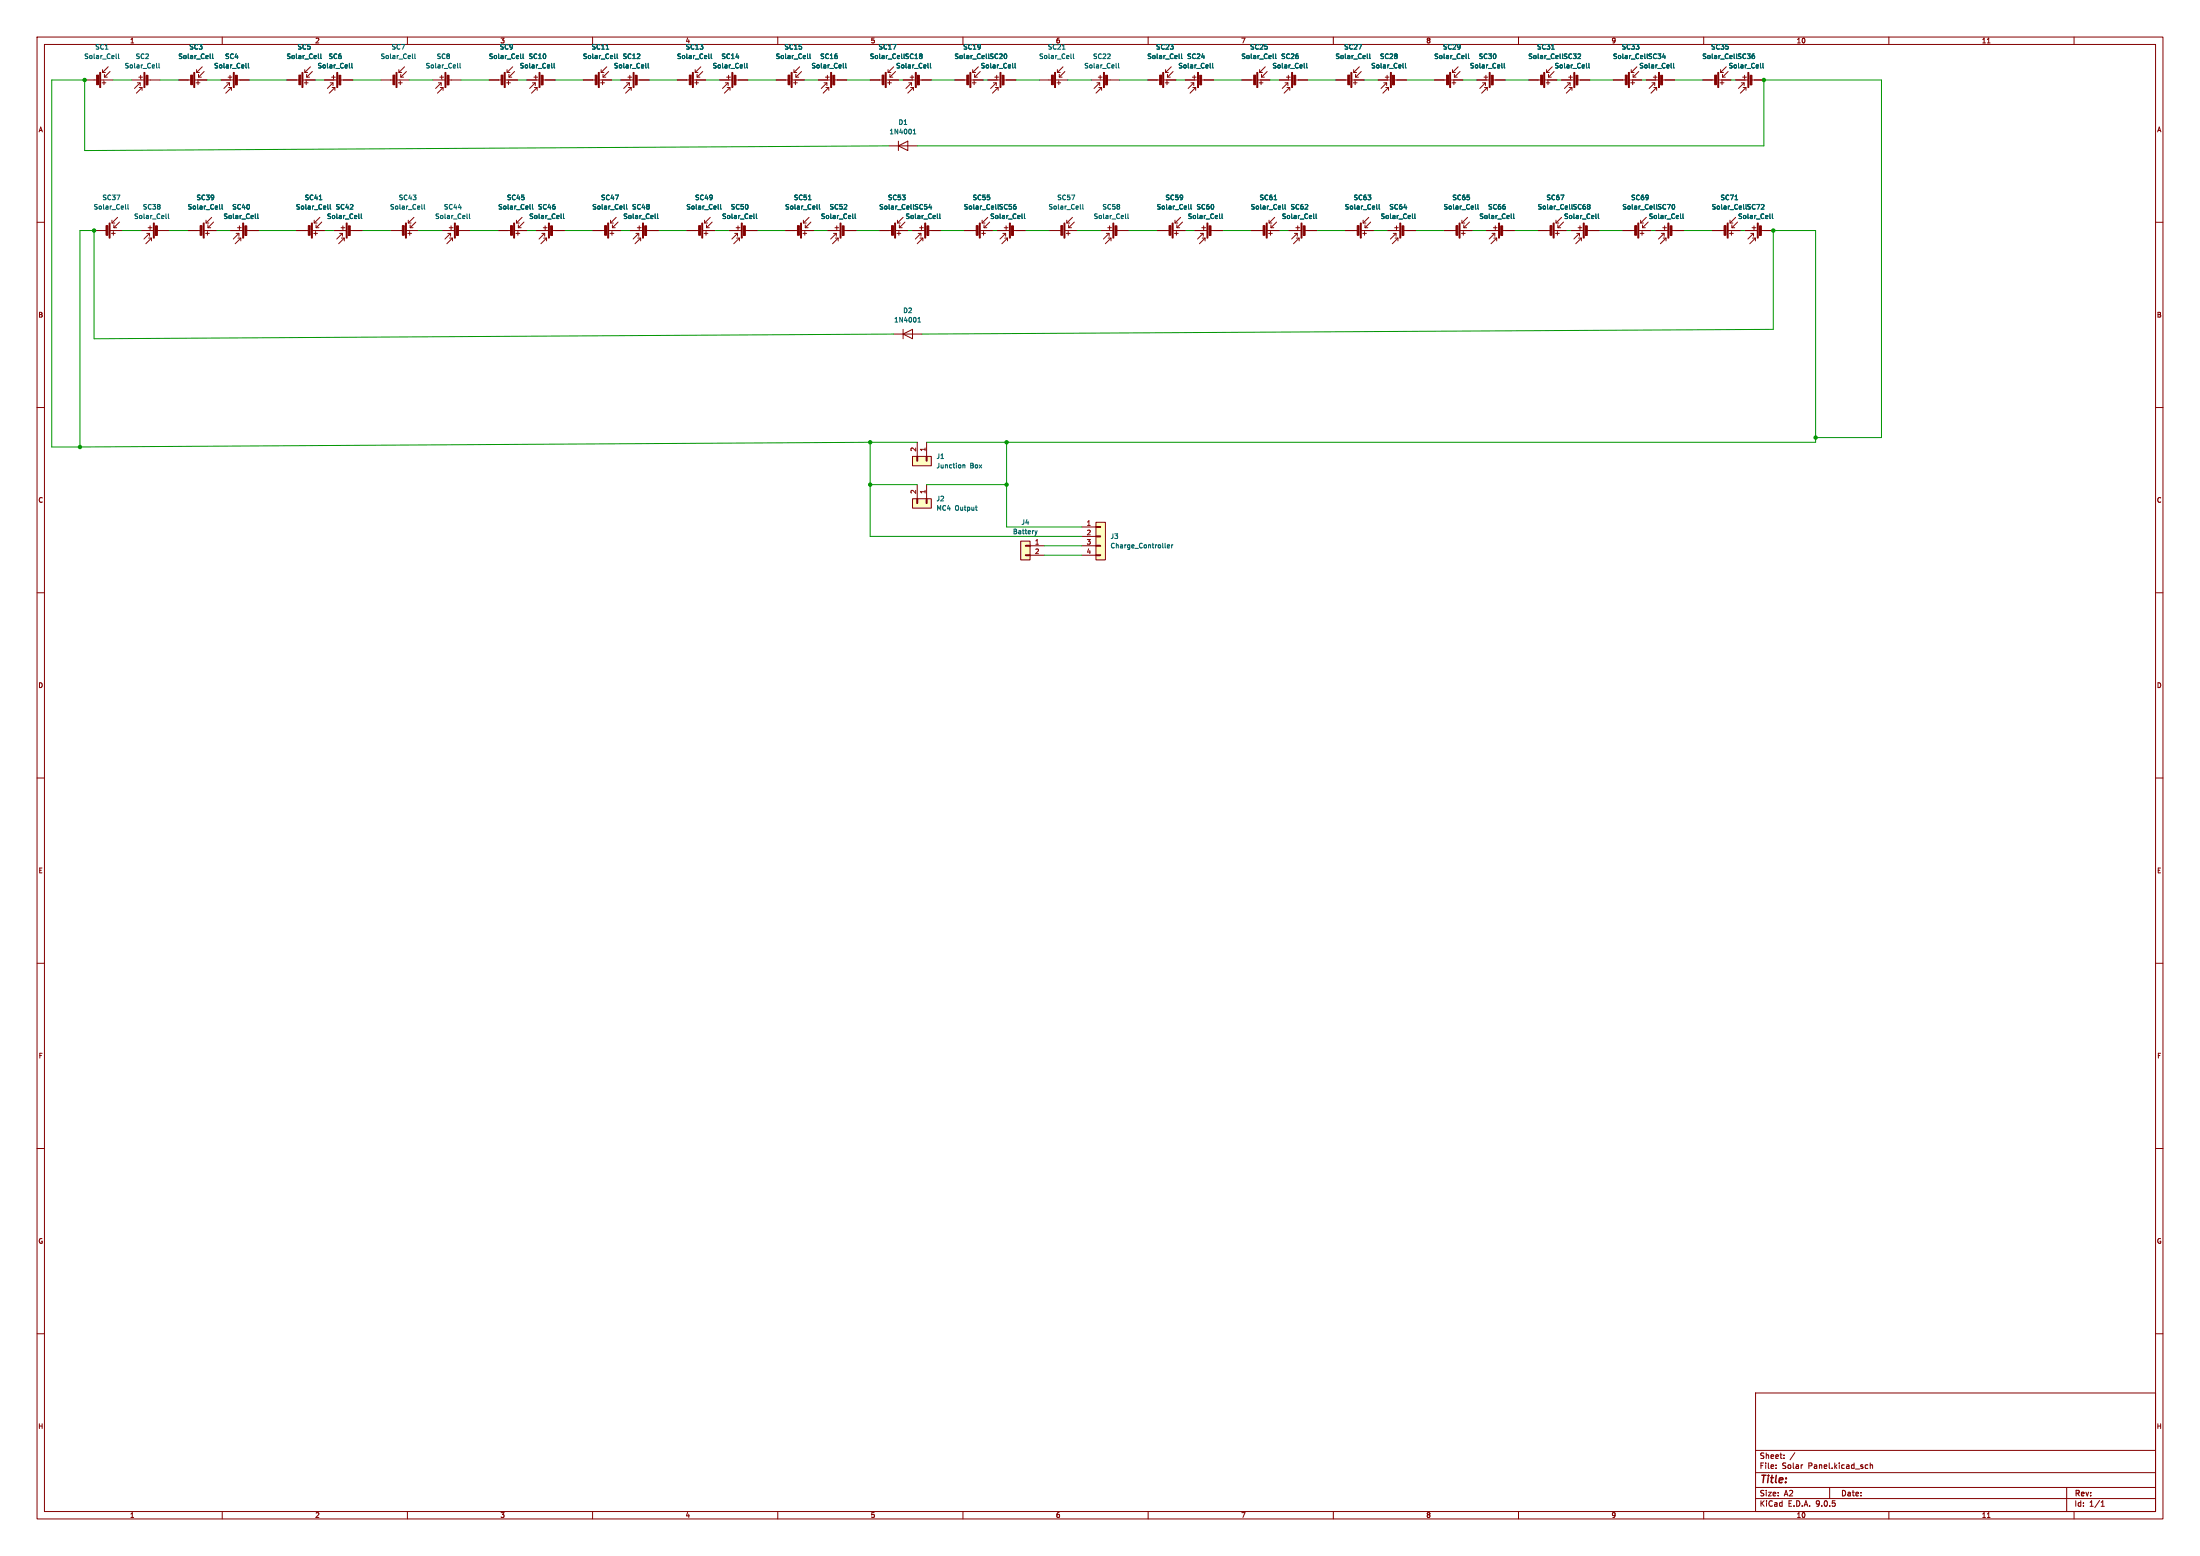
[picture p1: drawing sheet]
<svg xmlns="http://www.w3.org/2000/svg" width="594mm" height="420mm" viewBox="0 0 594 420" stroke-linecap="round" stroke-linejoin="round" font-family="sans-serif">
<g fill="none" stroke="#840000" stroke-width=".27">
<path d="M10 10h574v400h-574zM12 12h570v396h-570zM60 10v2M110 10v2M160 10v2M210 10v2M260 10v2M310 10v2M360 10v2M410 10v2M460 10v2M510 10v2"/>
<path d="M536.6 11.6h.7M560 10v2M342.6 59.4v.8h.8M344.2 58.7l-1.6 1.5M344.7 59.9l-1.5 1.6M10 60h2M119.4 62.2h3.3M120.9 63h.8v.8M121.3 61.5h1M121.4 64.3h.8v.7M121.7 63l-1.6 1.5M121.8 61v1"/>
<path d="M122.2 64.3l-1.6 1.5M123.7 62.2h3.3M337.8 62.2h3.3M342.1 62.2h3.3M342.5 63h1M343 62.5v1M343.2 60.7v.8h.7M582 60h2M10 110h2M582 110h2M10 160h2M582 160h2"/>
<path d="M10 210h2M582 210h2M10 260h2M582 260h2M10 310h2M582 310h2M10 360h2M474 376h108v32h-108zM582 360h2M474 397.5h108M474 391.5h108M479.5 396.2v.2"/>
<path d="M479.5 395.4v.2M481.7 393.5v.2M481.7 392.7v.2M484.6 392.1l-1.3 1.9M486.6 395.4h.1M503.9 395.4h.4M504.3 396.3l-.4 .1M505 395.5l.5-.1 .1 1M505 394.9v1.5M60 408v2M110 408v2M160 408v2"/>
<path d="M210 408v2M260 408v2M310 408v2M360 408v2M410 408v2M460 408v2M474 404.5h108M474 401.5h108M494 401.5v3M510 408v2M536.6 409.6h.7M558 401.5v6.5"/>
<path d="M560 408v2M567.3 406.6h.9M567.3 405.5l.4-.4v1.5"/>
</g>
<g fill="#840000" stroke="#840000" stroke-width=".27">
<path d="M122.7 60.2h.2v4.1h-.2z"/>
<path d="M123.3 61h.5v2.6h-.5z"/>
<path d="M341.9 60.2h.2v4.1h-.2z"/>
<path d="M341 60.9h.6v2.6h-.6z"/>
</g>
<path d="M126.1 57.7v1.1l.2 .2M126.7 57.7v1.1l.2 .2M344 53.9h.7M346.3 55.2v1.1l.2 .2M347 55.2v1.1l.1 .2" fill="none" stroke="#006464" stroke-width=".27"/>
<path d="M246.4 123.2h5.1v2.5h-5.1z" fill="#ffffc2"/>
<path d="M247.6 119.4v3.8M250.2 119.4v3.8M246.4 123.2h5.1v2.5h-5.1zM247.5 123.2h.3v1.3h-.3zM250.1 123.2h.2v1.3h-.2z" fill="none" stroke="#840000" stroke-width=".27"/>
<path d="M260 125.5v.8M260 125.6l.5-.1v.8" fill="none" stroke="#006464" stroke-width=".27"/>
<path d="M246.4 134.6h5.1v2.6h-5.1z" fill="#ffffc2"/>
<g fill="none" stroke="#840000" stroke-width=".27">
<path d="M317.2 59.4v.8h.8M318.8 58.7l-1.6 1.5M319.3 59.9l-1.5 1.6M312.4 62.2h3.3M316.7 62.2h3.3M317.1 63h1M317.6 62.5v1M317.8 60.7v.8h.7M322.6 62.2h3.3M324.1 63h.8v.8M324.5 61.5h1M324.6 64.3h.8v.7"/>
<path d="M324.9 63l-1.6 1.5M325 61v1M325.4 64.3l-1.6 1.5M326.9 62.2h3.3M348 62.2h3.3M349.5 63h.8v.8M349.9 61.5h1M350 64.3h.8v.7M350.3 63l-1.6 1.5M350.4 61v1M350.8 64.3l-1.6 1.5M352.3 62.2h3.3"/>
<path d="M246.4 134.6h5.1v2.6h-5.1zM247.5 134.6h.3v1.3h-.3zM247.6 130.8v3.8M250.1 134.6h.2v1.3h-.2zM250.2 130.8v3.8"/>
</g>
<path d="M320.9 55.2v1.1l.2 .2M321.6 55.2v1.1l.1 .2M329.3 57.7v1.1l.2 .2M329.9 57.7v1.1l.2 .2M354.7 57.7v1.1l.2 .2M355.3 57.7v1.1l.2 .2M263.4 136.9h.4M263.7 137.7h.1" fill="none" stroke="#006464" stroke-width=".27"/>
<g fill="#840000" stroke="#840000" stroke-width=".27">
<path d="M351.3 60.2h.2v4.1h-.2z"/>
<path d="M351.9 61h.5v2.6h-.5z"/>
<path d="M325.9 60.2h.2v4.1h-.2z"/>
<path d="M326.5 61h.5v2.6h-.5z"/>
<path d="M316.5 60.2h.2v4.1h-.2z"/>
<path d="M315.6 60.9h.6v2.6h-.6z"/>
</g>
<path d="M275.6 146.1h2.5v5h-2.5z" fill="#ffffc2"/>
<g fill="none" stroke="#840000" stroke-width=".27">
<path d="M27.7 18.8v.8h.7M29.2 18l-1.5 1.6M29.7 19.3l-1.5 1.5M53.1 18.8v.8h.7M54.6 18l-1.5 1.6M55.1 19.3l-1.5 1.5M136.9 18.8v.8h.8M138.4 18l-1.5 1.6M138.9 19.3l-1.5 1.5M162.3 18.8v.8h.8M163.8 18l-1.5 1.6M164.3 19.3l-1.5 1.5"/>
<path d="M187.7 18.8v.8h.8M189.2 18l-1.5 1.6M189.7 19.3l-1.5 1.5M214.4 18.8v.8h.7M215.9 18l-1.5 1.6M216.4 19.3l-1.5 1.5M239.8 18.8v.8h.7M241.3 18l-1.5 1.6M241.8 19.3l-1.5 1.5M262.6 18.8v.8h.8M264.2 18l-1.6 1.6M264.7 19.3l-1.6 1.5"/>
<path d="M285.5 18.8v.8h.8M287 18l-1.5 1.6M287.5 19.3l-1.5 1.5M314.7 18.8v.8h.8M316.2 18l-1.5 1.6M316.7 19.3l-1.5 1.5M340.1 18.8v.8h.8M341.6 18l-1.5 1.6M342.1 19.3l-1.5 1.5M365.5 18.8v.8h.8M367 18l-1.5 1.6M367.5 19.3l-1.5 1.5"/>
<path d="M392.2 18.8v.8h.7M393.7 18l-1.5 1.6M394.2 19.3l-1.5 1.5M417.6 18.8v.8h.7M419.1 18l-1.5 1.6M419.6 19.3l-1.5 1.5M440.4 18.8v.8h.8M442 18l-1.6 1.6M442.5 19.3l-1.6 1.5M464.6 18.8v.8h.7M466.1 18l-1.5 1.6M466.6 19.3l-1.5 1.5"/>
<path d="M22.9 21.6h3.3M27.2 21.6h3.3M27.6 22.4h1M28.1 21.8v1.1M28.2 20.1v.7h.8M35.6 21.6h3.3M37.1 22.4h.7v.7M37.5 20.8h1M37.6 23.6h.8v.8M37.8 22.4l-1.5 1.5M38 20.3v1M38.4 23.6l-1.6 1.5"/>
<path d="M39.9 21.6h3.3M48.3 21.6h3.3M52.6 21.6h3.3M53 22.4h1M53.5 21.8v1.1M53.6 20.1v.7h.8M59.7 21.6h3.3M61.2 22.4h.8v.7M61.6 20.8h1M61.7 23.6h.8v.8M62 22.4l-1.5 1.5M62.1 20.3v1"/>
<path d="M62.5 23.6l-1.5 1.5M64 21.6h3.3M116.8 21.6h3.3M118.4 22.4h.7v.7M118.7 20.8h1.1M118.9 23.6h.7v.8M119.1 22.4l-1.5 1.5M119.3 20.3v1M119.6 23.6l-1.5 1.5M121.2 21.6h3.3M132.1 21.6h3.3M136.4 21.6h3.3"/>
<path d="M136.8 22.4h1M137.3 21.8v1.1M137.4 20.1v.7h.8M142.2 21.6h3.3M143.8 22.4h.7v.7M144.1 20.8h1.1M144.3 23.6h.7v.8M144.5 22.4l-1.5 1.5M144.7 20.3v1M145 23.6l-1.5 1.5M146.6 21.6h3.3M157.5 21.6h3.3"/>
<path d="M161.8 21.6h3.3M162.2 22.4h1M162.7 21.8v1.1M162.8 20.1v.7h.8M167.6 21.6h3.3M169.2 22.4h.7v.7M169.5 20.8h1.1M169.7 23.6h.7v.8M169.9 22.4l-1.5 1.5M170.1 20.3v1M170.4 23.6l-1.5 1.5M172 21.6h3.3"/>
<path d="M182.9 21.6h3.3M187.2 21.6h3.3M187.6 22.4h1M188.1 21.8v1.1M188.2 20.1v.7h.8M194.3 21.6h3.3M195.8 22.4h.8v.7M196.2 20.8h1M196.3 23.6h.8v.8M196.6 22.4l-1.5 1.5M196.7 20.3v1M197.1 23.6l-1.5 1.5"/>
<path d="M198.6 21.6h3.3M209.5 21.6h3.4M213.9 21.6h3.3M214.2 22.4h1.1M214.8 21.8v1.1M214.9 20.1v.7h.7M221 21.6h3.3M222.5 22.4h.8v.7M222.9 20.8h1M223 23.6h.8v.8M223.3 22.4l-1.6 1.5M223.4 20.3v1"/>
<path d="M223.8 23.6l-1.6 1.5M225.3 21.6h3.3M234.9 21.6h3.4M239.3 21.6h3.3M239.6 22.4h1.1M240 39.4h7.6M240.2 21.8v1.1M240.3 20.1v.7h.7M242.6 39.4l2.5-1.3v2.5zM242.6 38.1v2.5M243.8 21.6h3.3M245.4 22.4h.7v.7"/>
<path d="M245.7 20.8h1.1M245.9 23.6h.7v.8M246.1 22.4l-1.5 1.5M246.3 20.3v1M246.6 23.6l-1.5 1.5M248.2 21.6h3.3M257.8 21.6h3.3M262.1 21.6h3.3M262.5 22.4h1M263 21.8v1.1M263.1 20.1v.7h.8M266.7 21.6h3.3"/>
<path d="M268.2 22.4h.8v.7M268.6 20.8h1M268.7 23.6h.8v.8M269 22.4l-1.5 1.5M269.1 20.3v1M269.5 23.6l-1.5 1.5M271 21.6h3.3M280.7 21.6h3.3M285 21.6h3.3M285.4 22.4h1M285.9 21.8v1.1M286 20.1v.7h.8"/>
<path d="M294.6 21.6h3.3M296.2 22.4h.7v.7M296.5 20.8h1.1M296.7 23.6h.7v.8M296.9 22.4l-1.5 1.5M297.1 20.3v1M297.4 23.6l-1.5 1.5M299 21.6h3.3M309.9 21.6h3.3M314.2 21.6h3.3M314.6 22.4h1M315.1 21.8v1.1"/>
<path d="M315.2 20.1v.7h.8M320 21.6h3.3M321.6 22.4h.7v.7M321.9 20.8h1.1M322.1 23.6h.7v.8M322.3 22.4l-1.5 1.5M322.5 20.3v1M322.8 23.6l-1.5 1.5M324.4 21.6h3.3M335.3 21.6h3.3M339.6 21.6h3.3M340 22.4h1"/>
<path d="M340.5 21.8v1.1M340.6 20.1v.7h.8M345.4 21.6h3.3M347 22.4h.7v.7M347.3 20.8h1.1M347.5 23.6h.7v.8M347.7 22.4l-1.5 1.5M347.9 20.3v1M348.2 23.6l-1.5 1.5M349.8 21.6h3.3M360.7 21.6h3.3M365 21.6h3.3"/>
<path d="M365.4 22.4h1M365.9 21.8v1.1M366 20.1v.7h.8M372.1 21.6h3.3M373.6 22.4h.8v.7M374 20.8h1M374.1 23.6h.8v.8M374.4 22.4l-1.5 1.5M374.5 20.3v1M374.9 23.6l-1.5 1.5M376.4 21.6h3.3M387.3 21.6h3.4"/>
<path d="M391.7 21.6h3.3M392 22.4h1.1M392.6 21.8v1.1M392.7 20.1v.7h.7M398.8 21.6h3.3M400.3 22.4h.8v.7M400.7 20.8h1M400.8 23.6h.8v.8M401.1 22.4l-1.6 1.5M401.2 20.3v1M401.6 23.6l-1.6 1.5M403.1 21.6h3.3"/>
<path d="M412.7 21.6h3.4M417.1 21.6h3.3M417.4 22.4h1.1M418 21.8v1.1M418.1 20.1v.7h.7M421.6 21.6h3.3M423.2 22.4h.7v.7M423.5 20.8h1.1M423.7 23.6h.7v.8M423.9 22.4l-1.5 1.5M424.1 20.3v1M424.4 23.6l-1.5 1.5"/>
<path d="M426 21.6h3.3M435.6 21.6h3.3M439.9 21.6h3.3M440.3 22.4h1M440.8 21.8v1.1M440.9 20.1v.7h.8M444.5 21.6h3.3M446 22.4h.8v.7M446.4 20.8h1M446.5 23.6h.8v.8M446.8 22.4l-1.5 1.5M446.9 20.3v1"/>
<path d="M447.3 23.6l-1.5 1.5M448.8 21.6h3.3M459.7 21.6h3.3M464.1 21.6h3.3M464.4 22.4h1.1M464.9 21.8v1.1M465.1 20.1v.7h.7M468.6 21.6h3.3M470.2 22.4h.7v.7M470.5 20.8h1.1M470.7 23.6h.7v.8M470.9 22.4l-1.5 1.5"/>
<path d="M471 20.3v1M471.4 23.6l-1.5 1.5M472.9 21.6h3.3M30.2 59.4v.8h.8M31.7 58.7l-1.5 1.5M32.3 59.9l-1.6 1.6M55.6 59.4v.8h.8M57.1 58.7l-1.5 1.5M57.7 59.9l-1.6 1.6M139.4 59.4v.8h.8M141 58.7l-1.6 1.5M141.5 59.9l-1.5 1.6"/>
<path d="M164.8 59.4v.8h.8M166.4 58.7l-1.6 1.5M166.9 59.9l-1.5 1.6M190.2 59.4v.8h.8M191.8 58.7l-1.6 1.5M192.3 59.9l-1.5 1.6M216.9 59.4v.8h.8M218.4 58.7l-1.5 1.5M218.9 59.9l-1.5 1.6M242.3 59.4v.8h.8M243.8 58.7l-1.5 1.5M244.3 59.9l-1.5 1.6"/>
<path d="M265.2 59.4v.8h.7M266.7 58.7l-1.5 1.5M267.2 59.9l-1.5 1.6M288 59.4v.8h.8M289.6 58.7l-1.6 1.5M290.1 59.9l-1.6 1.6M368 59.4v.8h.8M369.6 58.7l-1.6 1.5M370.1 59.9l-1.5 1.6M394.7 59.4v.8h.8M396.2 58.7l-1.5 1.5M396.7 59.9l-1.5 1.6"/>
<path d="M420.1 59.4v.8h.8M421.6 58.7l-1.5 1.5M422.1 59.9l-1.5 1.6M443 59.4v.8h.7M444.5 58.7l-1.5 1.5M445 59.9l-1.5 1.6M467.1 59.4v.8h.8M468.6 58.7l-1.5 1.5M469.1 59.9l-1.5 1.6M25.4 62.2h3.3M29.7 62.2h3.3M30.1 63h1"/>
<path d="M30.6 62.5v1M30.7 60.7v.8h.8M38.1 62.2h3.3M39.6 63h.8v.8M40 61.5h1M40.1 64.3h.8v.7M40.4 63l-1.5 1.5M40.5 61v1M40.9 64.3l-1.5 1.5M42.4 62.2h3.3M50.8 62.2h3.3M55.1 62.2h3.3"/>
<path d="M55.5 63h1M56 62.5v1M56.1 60.7v.8h.8M62.2 62.2h3.3M63.8 63h.7v.8M64.1 61.5h1.1M64.3 64.3h.7v.7M64.5 63l-1.5 1.5M64.6 61v1M65 64.3l-1.5 1.5M66.5 62.2h3.3M134.6 62.2h3.3"/>
<path d="M138.9 62.2h3.3M139.3 63h1M139.8 62.5v1M140 60.7v.8h.7M144.8 62.2h3.3M146.3 63h.8v.8M146.7 61.5h1M146.8 64.3h.8v.7M147.1 63l-1.6 1.5M147.2 61v1M147.6 64.3l-1.6 1.5M149.1 62.2h3.3"/>
<path d="M160 62.2h3.3M164.3 62.2h3.3M164.7 63h1M165.2 62.5v1M165.4 60.7v.8h.7M170.2 62.2h3.3M171.7 63h.8v.8M172.1 61.5h1M172.2 64.3h.8v.7M172.5 63l-1.6 1.5M172.6 61v1M173 64.3l-1.6 1.5"/>
<path d="M174.5 62.2h3.3M185.4 62.2h3.3M189.7 62.2h3.3M190.1 63h1M190.6 62.5v1M190.8 60.7v.8h.7M196.8 62.2h3.4M198.4 63h.7v.8M198.8 61.5h1M198.9 64.3h.7v.7M199.1 63l-1.5 1.5M199.3 61v1"/>
<path d="M199.6 64.3l-1.5 1.5M201.2 62.2h3.3M212.1 62.2h3.3M216.4 62.2h3.3M216.8 63h1M217.3 62.5v1M217.4 60.7v.8h.8M223.5 62.2h3.3M225 63h.8v.8M225.4 61.5h1M225.6 64.3h.7v.7M225.8 63l-1.5 1.5"/>
<path d="M225.9 61v1M226.3 64.3l-1.5 1.5M227.8 62.2h3.3M237.5 62.2h3.3M241.8 62.2h3.3M242.2 63h1M242.7 62.5v1M242.8 60.7v.8h.8M246.4 62.2h3.3M247.9 63h.8v.8M248.3 61.5h1M248.4 64.3h.8v.7"/>
<path d="M248.7 63l-1.6 1.5M248.8 61v1M249.2 64.3l-1.6 1.5M250.7 62.2h3.3M260.3 62.2h3.4M264.7 62.2h3.3M265 63h1.1M265.6 62.5v1M265.7 60.7v.8h.7M269.2 62.2h3.3M270.8 63h.7v.8M271.1 61.5h1.1"/>
<path d="M271.3 64.3h.7v.7M271.5 63l-1.5 1.5M271.7 61v1M272 64.3l-1.5 1.5M273.6 62.2h3.3M283.2 62.2h3.3M287.5 62.2h3.3M287.9 63h1M288.4 62.5v1M288.5 60.7v.8h.8M297.2 62.2h3.3M298.7 63h.8v.8"/>
<path d="M299.1 61.5h1M299.2 64.3h.8v.7M299.5 63l-1.6 1.5M299.6 61v1M300 64.3l-1.6 1.5M301.5 62.2h3.3M363.2 62.2h3.3M367.5 62.2h3.3M367.9 63h1M368.4 62.5v1M368.6 60.7v.8h.7M374.6 62.2h3.4"/>
<path d="M376.2 63h.7v.8M376.6 61.5h1M376.7 64.3h.7v.7M376.9 63l-1.5 1.5M377.1 61v1M377.4 64.3l-1.5 1.5M379 62.2h3.3M389.9 62.2h3.3M394.2 62.2h3.3M394.6 63h1M395.1 62.5v1M395.2 60.7v.8h.8"/>
<path d="M401.3 62.2h3.3M402.8 63h.8v.8M403.2 61.5h1M403.4 64.3h.7v.7M403.6 63l-1.5 1.5M403.7 61v1M404.1 64.3l-1.5 1.5M405.6 62.2h3.3M415.3 62.2h3.3M419.6 62.2h3.3M420 63h1M420.5 62.5v1"/>
<path d="M420.6 60.7v.8h.8M424.2 62.2h3.3M425.7 63h.8v.8M426.1 61.5h1M426.2 64.3h.8v.7M426.5 63l-1.6 1.5M426.6 61v1M427 64.3l-1.6 1.5M428.5 62.2h3.3M438.1 62.2h3.4M442.5 62.2h3.3M442.8 63h1.1"/>
<path d="M443.4 62.5v1M443.5 60.7v.8h.7M447 62.2h3.3M448.6 63h.7v.8M448.9 61.5h1.1M449.1 64.3h.7v.7M449.3 63l-1.5 1.5M449.5 61v1M449.8 64.3l-1.5 1.5M451.4 62.2h3.3M462.3 62.2h3.3M466.6 62.2h3.3"/>
<path d="M467 63h1M467.5 62.5v1M467.6 60.7v.8h.8M471.2 62.2h3.3M472.7 63h.8v.8M473.1 61.5h1M473.2 64.3h.8v.7M473.5 63l-1.6 1.5M473.6 61v1M474 64.3l-1.6 1.5M475.5 62.2h3.3M241.3 90.2h7.6"/>
<path d="M243.8 90.2l2.6-1.3v2.5zM243.8 88.9v2.5M275.6 146.1h2.5v5h-2.5zM276.9 149.7h1.2v.3h-1.2zM276.9 147.2h1.2v.2h-1.2zM278.1 149.9h3.8M278.1 147.3h3.8"/>
</g>
<g fill="none" stroke="#006464" stroke-width=".27">
<path d="M31.3 14.5v1.1l.2 .2M32 14.5v1.1l.2 .2M42.3 17.1v1.1l.1 .2M42.9 17.1v1.1l.2 .2M56.7 14.5v1.1l.2 .2M57.4 14.5v1.1l.2 .2M66.4 17.1v1.1l.2 .2M67.1 17.1v1.1l.1 .2M123.5 17.1v1.1l.2 .2M124.2 17.1v1.1l.2 .2M140.6 14.5v1.1l.1 .2M141.2 14.5v1.1l.2 .2"/>
<path d="M148.9 17.1v1.1l.2 .2M149.6 17.1v1.1l.2 .2M163.7 13.3h.7M166 14.5v1.1l.1 .2M166.6 14.5v1.1l.2 .2M174.3 17.1v1.1l.2 .2M175 17.1v1.1l.2 .2M191.4 14.5v1.1l.1 .2M192 14.5v1.1l.2 .2M201 17.1v1.1l.2 .2M201.7 17.1v1.1l.2 .2M218 14.5v1.1l.2 .2"/>
<path d="M218.7 14.5v1.1l.2 .2M227.7 17.1v1.1l.2 .2M228.3 17.1v1.1l.2 .2M243.4 14.5v1.1l.2 .2M250.5 17.1v1.1l.2 .2M251.2 17.1v1.1l.2 .2M266.3 14.5v1.1l.2 .2M273.4 17.1v1.1l.2 .2M274.1 17.1v1.1l.1 .2M286.9 13.3h.7M289.1 14.5v1.1l.2 .2M289.8 14.5v1.1l.2 .2"/>
<path d="M301.3 17.1v1.1l.2 .2M302 17.1v1.1l.2 .2M318.4 14.5v1.1l.1 .2M319 14.5v1.1l.2 .2M326.7 17.1v1.1l.2 .2M327.4 17.1v1.1l.2 .2M343.8 14.5v1.1l.1 .2M344.4 14.5v1.1l.2 .2M352.1 17.1v1.1l.2 .2M352.8 17.1v1.1l.2 .2M369.2 14.5v1.1l.1 .2M369.8 14.5v1.1l.2 .2"/>
<path d="M378.8 17.1v1.1l.2 .2M379.5 17.1v1.1l.2 .2M395.8 14.5v1.1l.2 .2M396.5 14.5v1.1l.2 .2M405.5 17.1v1.1l.2 .2M406.1 17.1v1.1l.2 .2M418.9 13.3h.8M421.2 14.5v1.1l.2 .2M428.3 17.1v1.1l.2 .2M429 17.1v1.1l.2 .2M444.1 14.5v1.1l.2 .2M451.2 17.1v1.1l.2 .2"/>
<path d="M451.9 17.1v1.1l.1 .2M468.2 14.5v1.1l.2 .2M475.3 17.1v1.1l.2 .2M476 17.1v1.1l.2 .2M246.6 36.1h.7M246.6 35.2l.3-.3v1.2M33.9 55.2v1.1l.2 .2M34.5 55.2v1.1l.2 .2M44.8 57.7v1.1l.2 .2M45.5 57.7v1.1l.1 .2M59.3 55.2v1.1l.2 .2M59.9 55.2v1.1l.2 .2"/>
<path d="M68.9 57.7v1.1l.2 .2M69.6 57.7v1.1l.2 .2M143.1 55.2v1.1l.2 .2M143.8 55.2v1.1l.1 .2M151.5 57.7v1.1l.2 .2M152.1 57.7v1.1l.2 .2M168.5 55.2v1.1l.2 .2M169.2 55.2v1.1l.1 .2M176.9 57.7v1.1l.2 .2M177.5 57.7v1.1l.2 .2M193.9 55.2v1.1l.2 .2M194.6 55.2v1.1l.1 .2"/>
<path d="M203.6 57.7v1.1l.1 .2M204.2 57.7v1.1l.2 .2M218.3 53.9h.7M220.6 55.2v1.1l.2 .2M221.2 55.2v1.1l.2 .2M230.2 57.7v1.1l.2 .2M230.9 57.7v1.1l.2 .2M246 55.2v1.1l.2 .2M253.1 57.7v1.1l.2 .2M253.7 57.7v1.1l.2 .2M268.8 55.2v1.1l.2 .2M275.9 57.7v1.1l.2 .2"/>
<path d="M276.6 57.7v1.1l.2 .2M291.7 55.2v1.1l.2 .2M292.4 55.2v1.1l.1 .2M303.9 57.7v1.1l.2 .2M304.5 57.7v1.1l.2 .2M371.7 55.2v1.1l.2 .2M372.4 55.2v1.1l.1 .2M381.4 57.7v1.1l.1 .2M382 57.7v1.1l.2 .2M398.4 55.2v1.1l.2 .2M399 55.2v1.1l.2 .2M408 57.7v1.1l.2 .2"/>
<path d="M408.7 57.7v1.1l.2 .2M423.8 55.2v1.1l.2 .2M430.9 57.7v1.1l.2 .2M431.5 57.7v1.1l.2 .2M446.6 55.2v1.1l.2 .2M453.7 57.7v1.1l.2 .2M454.4 57.7v1.1l.2 .2M468.5 53.9h.7M470.8 55.2v1.1l.1 .2M477.9 57.7v1.1l.2 .2M478.5 57.7v1.1l.2 .2M247.8 86.9h.8"/>
<path d="M247.8 86l.4-.3v1.2M279.4 143.2l.3 .9M279.7 144.1l-.1 .4M280 143.2l-.3 .9"/>
</g>
<g fill="#840000" stroke="#840000" stroke-width=".27">
<path d="M264.4 60.2h.3v4.1h-.3z"/>
<path d="M263.6 60.9h.5v2.6h-.5z"/>
<path d="M378 60.2h.2v4.1h-.2z"/>
<path d="M378.5 61h.5v2.6h-.5z"/>
<path d="M284.7 19.6h.3v4h-.3z"/>
<path d="M283.9 20.3h.5v2.6h-.5z"/>
<path d="M297.9 19.6h.3v4h-.3z"/>
<path d="M298.5 20.3h.5v2.6h-.5z"/>
<path d="M367.3 60.2h.2v4.1h-.2z"/>
<path d="M366.4 60.9h.6v2.6h-.6z"/>
<path d="M375.4 19.6h.3v4h-.3z"/>
<path d="M376 20.3h.5v2.6h-.5z"/>
<path d="M402.1 19.6h.2v4h-.2z"/>
<path d="M402.7 20.3h.5v2.6h-.5z"/>
<path d="M287.3 60.2h.2v4.1h-.2z"/>
<path d="M286.4 60.9h.5v2.6h-.5z"/>
<path d="M419.4 60.2h.2v4.1h-.2z"/>
<path d="M418.5 60.9h.5v2.6h-.5z"/>
<path d="M300.5 60.2h.2v4.1h-.2z"/>
<path d="M301.1 61h.5v2.6h-.5z"/>
<path d="M272.5 60.2h.3v4.1h-.3z"/>
<path d="M273.1 61h.5v2.6h-.5z"/>
<path d="M394 60.2h.2v4.1h-.2z"/>
<path d="M393.1 60.9h.5v2.6h-.5z"/>
<path d="M427.5 60.2h.2v4.1h-.2z"/>
<path d="M428.1 61h.5v2.6h-.5z"/>
<path d="M404.6 60.2h.3v4.1h-.3z"/>
<path d="M405.2 61h.5v2.6h-.5z"/>
<path d="M391.4 19.6h.3v4h-.3z"/>
<path d="M390.6 20.3h.5v2.6h-.5z"/>
<path d="M313.9 19.6h.3v4h-.3z"/>
<path d="M313.1 20.3h.5v2.6h-.5z"/>
<path d="M323.3 19.6h.3v4h-.3z"/>
<path d="M323.9 20.3h.5v2.6h-.5z"/>
<path d="M348.7 19.6h.3v4h-.3z"/>
<path d="M349.3 20.3h.5v2.6h-.5z"/>
<path d="M339.3 19.6h.3v4h-.3z"/>
<path d="M338.5 20.3h.5v2.6h-.5z"/>
<path d="M261.9 19.6h.2v4h-.2z"/>
<path d="M261 20.3h.5v2.6h-.5z"/>
<path d="M270 19.6h.3v4h-.3z"/>
<path d="M270.6 20.3h.5v2.6h-.5z"/>
<path d="M364.7 19.6h.3v4h-.3z"/>
<path d="M363.9 20.3h.5v2.6h-.5z"/>
<path d="M416.8 19.6h.3v4h-.3z"/>
<path d="M416 20.3h.5v2.6h-.5z"/>
<path d="M424.9 19.6h.3v4h-.3z"/>
<path d="M425.5 20.3h.5v2.6h-.5z"/>
<path d="M241.6 60.2h.2v4.1h-.2z"/>
<path d="M240.7 60.9h.5v2.6h-.5z"/>
<path d="M38.9 19.6h.2v4h-.2z"/>
<path d="M39.4 20.3h.6v2.6h-.6z"/>
<path d="M63 19.6h.2v4h-.2z"/>
<path d="M63.6 20.3h.5v2.6h-.5z"/>
<path d="M52.3 19.6h.3v4h-.3z"/>
<path d="M51.5 20.3h.5v2.6h-.5z"/>
<path d="M249.7 60.2h.2v4.1h-.2z"/>
<path d="M250.3 61h.5v2.6h-.5z"/>
<path d="M26.9 19.6h.3v4h-.3z"/>
<path d="M26.1 20.3h.5v2.6h-.5z"/>
<path d="M247.1 19.6h.3v4h-.3z"/>
<path d="M247.7 20.3h.5v2.6h-.5z"/>
<path d="M239 19.6h.3v4h-.3z"/>
<path d="M238.2 20.3h.5v2.6h-.5z"/>
<path d="M197.6 19.6h.3v4h-.3z"/>
<path d="M198.2 20.3h.5v2.6h-.5z"/>
<path d="M41.4 60.2h.3v4.1h-.3z"/>
<path d="M42 61h.5v2.6h-.5z"/>
<path d="M65.5 60.2h.3v4.1h-.3z"/>
<path d="M66.1 61h.5v2.6h-.5z"/>
<path d="M29.5 60.2h.2v4.1h-.2z"/>
<path d="M28.6 60.9h.5v2.6h-.5z"/>
<path d="M54.9 60.2h.2v4.1h-.2z"/>
<path d="M54 60.9h.5v2.6h-.5z"/>
<path d="M213.6 19.6h.3v4h-.3z"/>
<path d="M212.8 20.3h.5v2.6h-.5z"/>
<path d="M224.3 19.6h.2v4h-.2z"/>
<path d="M224.9 20.3h.5v2.6h-.5z"/>
<path d="M226.8 60.2h.3v4.1h-.3z"/>
<path d="M227.4 61h.5v2.6h-.5z"/>
<path d="M216.2 60.2h.2v4.1h-.2z"/>
<path d="M215.3 60.9h.5v2.6h-.5z"/>
<path d="M200.2 60.2h.2v4.1h-.2z"/>
<path d="M200.7 61h.5v2.6h-.5z"/>
<path d="M450.3 60.2h.3v4.1h-.3z"/>
<path d="M450.9 61h.5v2.6h-.5z"/>
<path d="M474.5 60.2h.2v4.1h-.2z"/>
<path d="M475.1 61h.5v2.6h-.5z"/>
<path d="M442.2 60.2h.3v4.1h-.3z"/>
<path d="M441.4 60.9h.5v2.6h-.5z"/>
<path d="M466.3 60.2h.3v4.1h-.3z"/>
<path d="M465.5 60.9h.5v2.6h-.5z"/>
<path d="M173.5 60.2h.2v4.1h-.2z"/>
<path d="M174.1 61h.5v2.6h-.5z"/>
<path d="M138.7 60.2h.2v4.1h-.2z"/>
<path d="M137.8 60.9h.6v2.6h-.6z"/>
<path d="M148.1 60.2h.2v4.1h-.2z"/>
<path d="M148.7 61h.5v2.6h-.5z"/>
<path d="M439.7 19.6h.2v4h-.2z"/>
<path d="M438.8 20.3h.5v2.6h-.5z"/>
<path d="M447.8 19.6h.3v4h-.3z"/>
<path d="M448.4 20.3h.5v2.6h-.5z"/>
<path d="M463.8 19.6h.3v4h-.3z"/>
<path d="M463 20.3h.5v2.6h-.5z"/>
<path d="M471.9 19.6h.3v4h-.3z"/>
<path d="M472.5 20.3h.5v2.6h-.5z"/>
<path d="M164.1 60.2h.2v4.1h-.2z"/>
<path d="M163.2 60.9h.6v2.6h-.6z"/>
<path d="M189.5 60.2h.2v4.1h-.2z"/>
<path d="M188.6 60.9h.6v2.6h-.6z"/>
<path d="M186.9 19.6h.3v4h-.3z"/>
<path d="M186.1 20.3h.5v2.6h-.5z"/>
<path d="M170.9 19.6h.3v4h-.3z"/>
<path d="M171.5 20.3h.5v2.6h-.5z"/>
<path d="M161.5 19.6h.3v4h-.3z"/>
<path d="M160.7 20.3h.5v2.6h-.5z"/>
<path d="M136.1 19.6h.3v4h-.3z"/>
<path d="M135.3 20.3h.5v2.6h-.5z"/>
<path d="M120.1 19.6h.3v4h-.3z"/>
<path d="M120.7 20.3h.5v2.6h-.5z"/>
<path d="M145.5 19.6h.3v4h-.3z"/>
<path d="M146.1 20.3h.5v2.6h-.5z"/>
</g>
<path d="M295.9 141h2.5v10.1h-2.5z" fill="#ffffc2"/>
<g fill="none" stroke="#840000" stroke-width=".27">
<path d="M82.3 18.8v.8h.8M83.8 18l-1.5 1.6M84.3 19.3l-1.5 1.5M107.7 18.8v.8h.8M109.2 18l-1.5 1.6M109.7 19.3l-1.5 1.5M48.3 21.6h2.5M53.3 21.6h2.6M59.7 21.6h2.5M64.8 21.6h2.5M77.5 21.6h3.3M81.8 21.6h3.3"/>
<path d="M82.2 22.4h1M82.7 21.8v1.1M82.8 20.1v.7h.8M87.6 21.6h3.3M89.2 22.4h.7v.7M89.5 20.8h1.1M89.7 23.6h.7v.8M89.9 22.4l-1.5 1.5M90 20.3v1M90.4 23.6l-1.5 1.5M91.9 21.6h3.3M102.9 21.6h3.3"/>
<path d="M107.2 21.6h3.3M107.6 22.4h1M108.1 21.8v1.1M108.2 20.1v.7h.8M132.1 21.6h2.5M137.2 21.6h2.5M142.2 21.6h2.6M147.3 21.6h2.6M157.5 21.6h2.5M162.6 21.6h2.5M167.6 21.6h2.6M172.7 21.6h2.6"/>
<path d="M182.9 21.6h2.5M188 21.6h2.5M194.3 21.6h2.5M199.4 21.6h2.5M209.5 21.6h2.6M214.6 21.6h2.6M221 21.6h2.5M226.1 21.6h2.5M234.9 21.6h2.6M240 21.6h2.6M243.8 21.6h2.6M248.9 21.6h2.6"/>
<path d="M257.8 21.6h2.5M262.9 21.6h2.5M266.7 21.6h2.5M271.8 21.6h2.5M309.9 21.6h2.5M315 21.6h2.5M320 21.6h2.6M325.1 21.6h2.6M335.3 21.6h2.5M340.4 21.6h2.5M345.4 21.6h2.6M350.5 21.6h2.6"/>
<path d="M360.7 21.6h2.5M365.8 21.6h2.5M372.1 21.6h2.5M377.2 21.6h2.5M387.3 21.6h2.6M392.4 21.6h2.6M398.8 21.6h2.5M403.9 21.6h2.5M412.7 21.6h2.6M417.8 21.6h2.6M421.6 21.6h2.6M426.7 21.6h2.6"/>
<path d="M435.6 21.6h2.5M440.7 21.6h2.5M444.5 21.6h2.5M449.6 21.6h2.5M459.7 21.6h2.6M464.8 21.6h2.6M468.6 21.6h2.6M473.7 21.6h2.5M84.8 59.4v.8h.8M86.4 58.7l-1.6 1.5M86.9 59.9l-1.6 1.6M110.2 59.4v.8h.8"/>
<path d="M111.8 58.7l-1.6 1.5M112.3 59.9l-1.6 1.6M50.8 62.2h2.5M55.9 62.2h2.5M62.2 62.2h2.6M67.3 62.2h2.5M80 62.2h3.3M84.3 62.2h3.3M84.7 63h1M85.2 62.5v1M85.3 60.7v.8h.8M90.2 62.2h3.3"/>
<path d="M91.7 63h.8v.8M92.1 61.5h1M92.2 64.3h.8v.7M92.5 63l-1.6 1.5M92.6 61v1M93 64.3l-1.6 1.5M94.5 62.2h3.3M105.4 62.2h3.3M109.7 62.2h3.3M110.1 63h1M110.6 62.5v1M110.7 60.7v.8h.8"/>
<path d="M134.6 62.2h2.6M139.7 62.2h2.5M144.8 62.2h2.5M149.9 62.2h2.5M160 62.2h2.6M165.1 62.2h2.5M170.2 62.2h2.5M175.3 62.2h2.5M185.4 62.2h2.6M190.5 62.2h2.5M196.8 62.2h2.6M201.9 62.2h2.6"/>
<path d="M212.1 62.2h2.5M217.2 62.2h2.5M223.5 62.2h2.6M228.6 62.2h2.5M237.5 62.2h2.5M242.6 62.2h2.5M246.4 62.2h2.5M251.5 62.2h2.5M260.3 62.2h2.6M265.4 62.2h2.6M269.2 62.2h2.6M274.3 62.2h2.6"/>
<path d="M312.4 62.2h2.6M317.5 62.2h2.5M322.6 62.2h2.5M327.7 62.2h2.5M337.8 62.2h2.6M342.9 62.2h2.5M348 62.2h2.5M353.1 62.2h2.5M363.2 62.2h2.6M368.3 62.2h2.5M374.6 62.2h2.6M379.7 62.2h2.6"/>
<path d="M389.9 62.2h2.5M395 62.2h2.5M401.3 62.2h2.6M406.4 62.2h2.5M415.3 62.2h2.5M420.4 62.2h2.5M424.2 62.2h2.5M429.3 62.2h2.5M438.1 62.2h2.6M443.2 62.2h2.6M447 62.2h2.6M452.1 62.2h2.6"/>
<path d="M462.3 62.2h2.5M467.4 62.2h2.5M471.2 62.2h2.5M476.2 62.2h2.6M292.1 142.2h3.8M292.1 144.8h3.8M292.1 147.3h3.8M292.1 149.9h3.8M295.9 141h2.5v10.1h-2.5zM295.9 142.1h1.3v.3h-1.3zM295.9 144.7h1.3v.2h-1.3zM295.9 147.2h1.3v.2h-1.3z"/>
<path d="M295.9 149.7h1.3v.3h-1.3z"/>
</g>
<g fill="none" stroke="#006464" stroke-width=".27">
<path d="M56.7 14.5v1.1l.2 .2M57.4 14.5v1.1l.2 .2M66.4 17.1v1.1l.2 .2M67.1 17.1v1.1l.1 .2M85.9 14.5v1.1l.2 .2M86.6 14.5v1.1l.2 .2M94.3 17.1v1.1l.2 .2M95 17.1v1.1l.2 .2M111.3 14.5v1.1l.2 .2M112 14.5v1.1l.2 .2M140.6 14.5v1.1l.1 .2M141.2 14.5v1.1l.2 .2"/>
<path d="M148.9 17.1v1.1l.2 .2M149.6 17.1v1.1l.2 .2M163.7 13.3h.7M166 14.5v1.1l.1 .2M166.6 14.5v1.1l.2 .2M174.3 17.1v1.1l.2 .2M175 17.1v1.1l.2 .2M191.4 14.5v1.1l.1 .2M192 14.5v1.1l.2 .2M201 17.1v1.1l.2 .2M201.7 17.1v1.1l.2 .2M218 14.5v1.1l.2 .2"/>
<path d="M218.7 14.5v1.1l.2 .2M227.7 17.1v1.1l.2 .2M228.3 17.1v1.1l.2 .2M243.4 14.5v1.1l.2 .2M250.5 17.1v1.1l.2 .2M251.2 17.1v1.1l.2 .2M266.3 14.5v1.1l.2 .2M273.4 17.1v1.1l.2 .2M274.1 17.1v1.1l.1 .2M318.4 14.5v1.1l.1 .2M319 14.5v1.1l.2 .2M326.7 17.1v1.1l.2 .2"/>
<path d="M327.4 17.1v1.1l.2 .2M343.8 14.5v1.1l.1 .2M344.4 14.5v1.1l.2 .2M352.1 17.1v1.1l.2 .2M352.8 17.1v1.1l.2 .2M369.2 14.5v1.1l.1 .2M369.8 14.5v1.1l.2 .2M378.8 17.1v1.1l.2 .2M379.5 17.1v1.1l.2 .2M395.8 14.5v1.1l.2 .2M396.5 14.5v1.1l.2 .2M405.5 17.1v1.1l.2 .2"/>
<path d="M406.1 17.1v1.1l.2 .2M418.9 13.3h.8M421.2 14.5v1.1l.2 .2M428.3 17.1v1.1l.2 .2M429 17.1v1.1l.2 .2M444.1 14.5v1.1l.2 .2M451.2 17.1v1.1l.2 .2M451.9 17.1v1.1l.1 .2M468.2 14.5v1.1l.2 .2M475.3 17.1v1.1l.2 .2M476 17.1v1.1l.2 .2M59.3 55.2v1.1l.2 .2"/>
<path d="M59.9 55.2v1.1l.2 .2M68.9 57.7v1.1l.2 .2M69.6 57.7v1.1l.2 .2M86.2 53.9h.7M88.5 55.2v1.1l.2 .2M89.2 55.2v1.1l.1 .2M96.9 57.7v1.1l.2 .2M97.5 57.7v1.1l.2 .2M113.9 55.2v1.1l.2 .2M114.6 55.2v1.1l.1 .2M143.1 55.2v1.1l.2 .2M143.8 55.2v1.1l.1 .2"/>
<path d="M151.5 57.7v1.1l.2 .2M152.1 57.7v1.1l.2 .2M168.5 55.2v1.1l.2 .2M169.2 55.2v1.1l.1 .2M176.9 57.7v1.1l.2 .2M177.5 57.7v1.1l.2 .2M193.9 55.2v1.1l.2 .2M194.6 55.2v1.1l.1 .2M203.6 57.7v1.1l.1 .2M204.2 57.7v1.1l.2 .2M218.3 53.9h.7M220.6 55.2v1.1l.2 .2"/>
<path d="M221.2 55.2v1.1l.2 .2M230.2 57.7v1.1l.2 .2M230.9 57.7v1.1l.2 .2M246 55.2v1.1l.2 .2M253.1 57.7v1.1l.2 .2M253.7 57.7v1.1l.2 .2M268.8 55.2v1.1l.2 .2M275.9 57.7v1.1l.2 .2M276.6 57.7v1.1l.2 .2M320.9 55.2v1.1l.2 .2M321.6 55.2v1.1l.1 .2M329.3 57.7v1.1l.2 .2"/>
<path d="M329.9 57.7v1.1l.2 .2M344 53.9h.7M346.3 55.2v1.1l.2 .2M347 55.2v1.1l.1 .2M354.7 57.7v1.1l.2 .2M355.3 57.7v1.1l.2 .2M371.7 55.2v1.1l.2 .2M372.4 55.2v1.1l.1 .2M381.4 57.7v1.1l.1 .2M382 57.7v1.1l.2 .2M398.4 55.2v1.1l.2 .2M399 55.2v1.1l.2 .2"/>
<path d="M408 57.7v1.1l.2 .2M408.7 57.7v1.1l.2 .2M423.8 55.2v1.1l.2 .2M430.9 57.7v1.1l.2 .2M431.5 57.7v1.1l.2 .2M446.6 55.2v1.1l.2 .2M453.7 57.7v1.1l.2 .2M454.4 57.7v1.1l.2 .2M468.5 53.9h.7M470.8 55.2v1.1l.1 .2M477.9 57.7v1.1l.2 .2M478.5 57.7v1.1l.2 .2"/>
<path d="M315.2 147.5l.6-.1-.1-.3h-.3l-.2 .1 .1 .6h.4M316.3 147.1v.8M316.7 147.1l-.4 .2"/>
</g>
<g fill="#840000" stroke="#840000" stroke-width=".27">
<path d="M90.9 19.6h.3v4h-.3z"/>
<path d="M91.5 20.3h.5v2.6h-.5z"/>
<path d="M81.5 19.6h.3v4h-.3z"/>
<path d="M80.7 20.3h.5v2.6h-.5z"/>
<path d="M106.9 19.6h.3v4h-.3z"/>
<path d="M106.1 20.3h.5v2.6h-.5z"/>
<path d="M84.1 60.2h.2v4.1h-.2z"/>
<path d="M83.2 60.9h.5v2.6h-.5z"/>
<path d="M93.5 60.2h.2v4.1h-.2z"/>
<path d="M94.1 61h.5v2.6h-.5z"/>
<path d="M109.5 60.2h.2v4.1h-.2z"/>
<path d="M108.6 60.9h.5v2.6h-.5z"/>
</g>
<g fill="none" stroke="#009600" stroke-width=".27">
<path d="M30.5 21.6h5.1M43.2 21.6h5.1M55.9 21.6h3.8M67.3 21.6h10.2M85.1 21.6h2.5M95.2 21.6h7.7M110.5 21.6h6.3M124.5 21.6h7.6M139.7 21.6h2.5M149.9 21.6h7.6M165.1 21.6h2.5M175.3 21.6h7.6"/>
<path d="M190.5 21.6h3.8M201.9 21.6h7.6M217.2 21.6h3.8M228.6 21.6h6.3M240 39.4l-217.1 1.2v-19h-8.9v99.1h7.6M242.6 21.6h1.2M247.6 39.4h228.6v-17.8h31.8v96.5h-17.8M251.5 21.6h6.3M265.4 21.6h1.3M274.3 21.6h6.4M288.3 21.6h6.3M302.3 21.6h7.6"/>
<path d="M317.5 21.6h2.5M327.7 21.6h7.6M342.9 21.6h2.5M353.1 21.6h7.6M368.3 21.6h3.8M379.7 21.6h7.6M395 21.6h3.8M406.4 21.6h6.3M420.4 21.6h1.2M429.3 21.6h6.3M443.2 21.6h1.3M452.1 21.6h7.6"/>
<path d="M467.4 21.6h1.2M33 62.2h5.1M45.7 62.2h5.1M58.4 62.2h3.8M69.8 62.2h10.2M87.6 62.2h2.6M97.8 62.2h7.6M113 62.2h6.4M127 62.2h7.6M142.2 62.2h2.6M152.4 62.2h7.6M167.6 62.2h2.6"/>
<path d="M177.8 62.2h7.6M193 62.2h3.8M204.5 62.2h7.6M219.7 62.2h3.8M231.1 62.2h6.4M245.1 62.2h1.3M254 62.2h6.3M268 62.2h1.2M276.9 62.2h6.3M290.8 62.2h6.4M304.8 62.2h7.6M320 62.2h2.6"/>
<path d="M330.2 62.2h7.6M345.4 62.2h2.6M355.6 62.2h7.6M370.8 62.2h3.8M382.3 62.2h7.6M397.5 62.2h3.8M408.9 62.2h6.4M422.9 62.2h1.3M431.8 62.2h6.3M445.8 62.2h1.2M454.7 62.2h7.6M469.9 62.2h1.3"/>
<path d="M241.3 90.2l-215.9 1.2v-29.2h-3.8v58.5M248.9 90.2l229.9-1.3v-26.7h11.4v57.2h-240M234.9 119.4l-213.3 1.3M234.9 119.4h12.7M234.9 119.4v25.4h57.2M271.8 119.4v22.8h20.3M234.9 130.8h12.7M250.2 130.8h21.6M281.9 149.9h10.2M281.9 147.3h10.2"/>
</g>
<g fill="#009600" stroke="#009600" stroke-width=".27">
<circle cx="22.9" cy="21.6" r=".46"/>
<circle cx="25.4" cy="62.2" r=".46"/>
<circle cx="21.6" cy="120.7" r=".46"/>
<circle cx="478.8" cy="62.2" r=".46"/>
<circle cx="490.2" cy="118.1" r=".46"/>
<circle cx="476.2" cy="21.6" r=".46"/>
<circle cx="271.8" cy="119.4" r=".46"/>
<circle cx="271.8" cy="130.8" r=".46"/>
<circle cx="234.9" cy="130.8" r=".46"/>
<circle cx="234.9" cy="119.4" r=".46"/>
</g>
<text font-size="2.8" fill="#840000" x="475" y="400.9">Title:</text>
<g font-size="2.1" fill="#840000">
<text x="475" y="394">Sheet:</text>
<text x="475" y="396.7">File:</text>
<text x="481.1" y="396.7">Solar</text>
<text x="488.2" y="396.7">Panel.kicad_sch</text>
<text x="475" y="406.9">KiCad</text>
<text x="475" y="404.1">Size:</text>
<text x="481.7" y="404.1">A2</text>
<text x="482.7" y="406.9">E.D.A.</text>
<text x="490.3" y="406.9">9.0.5</text>
<text x="497" y="404.1">Date:</text>
<text x="560" y="404.3">Rev:</text>
<text x="560" y="406.9">Id:</text>
<text x="564.1" y="406.9">1/1</text>
</g>
<g font-size="1.8" fill="#840000">
<text x="35" y="11.9">1</text>
<text x="85" y="11.9">2</text>
<text x="235" y="11.9">5</text>
<text x="335" y="11.9">7</text>
<text x="385" y="11.9">8</text>
<text x="435" y="11.9">9</text>
<text x="485" y="11.9">10</text>
<text x="535" y="11.9">11</text>
<text x="10.3" y="35.9">A</text>
<text x="582.3" y="35.9">A</text>
<text x="10.3" y="85.9">B</text>
<text x="582.3" y="85.9">B</text>
<text x="10.3" y="135.9">C</text>
<text x="582.3" y="135.9">C</text>
<text x="10.3" y="185.9">D</text>
<text x="582.3" y="185.9">D</text>
<text x="10.3" y="235.9">E</text>
<text x="582.3" y="235.9">E</text>
<text x="10.3" y="285.9">F</text>
<text x="582.3" y="285.9">F</text>
<text x="10.3" y="335.9">G</text>
<text x="582.3" y="335.9">G</text>
<text x="10.2" y="385.9">H</text>
<text x="582.2" y="385.9">H</text>
<text x="35" y="409.9">1</text>
<text x="85" y="409.9">2</text>
<text x="135" y="409.9">3</text>
<text x="185" y="409.9">4</text>
<text x="235" y="409.9">5</text>
<text x="285" y="409.9">6</text>
<text x="335" y="409.9">7</text>
<text x="385" y="409.9">8</text>
<text x="435" y="409.9">9</text>
<text x="485" y="409.9">10</text>
<text x="535" y="409.9">11</text>
</g>
<g font-size="1.8" fill="#006464">
<text x="135" y="11.9">3</text>
<text x="185" y="11.9">4</text>
<text x="285" y="11.9">6</text>
<text x="22.6" y="16.1">Solar_Cell</text>
<text x="25.6" y="13.6">SC1</text>
<text x="36.5" y="16.1">SC2</text>
<text x="48" y="16.1">Solar_Cell</text>
<text x="51" y="13.6">SC3</text>
<text x="60.7" y="16.1">SC4</text>
<text x="77.3" y="16.1">Solar_Cell</text>
<text x="80.2" y="13.6">SC5</text>
<text x="88.6" y="16.1">SC6</text>
<text x="102.7" y="16.1">Solar_Cell</text>
<text x="105.6" y="13.6">SC7</text>
<text x="117.8" y="16.1">SC8</text>
<text x="131.9" y="16.1">Solar_Cell</text>
<text x="134.8" y="13.6">SC9</text>
<text x="142.6" y="16.1">SC10</text>
<text x="157.3" y="16.1">Solar_Cell</text>
<text x="159.6" y="13.6">SC11</text>
<text x="168" y="16.1">SC12</text>
<text x="182.7" y="16.1">Solar_Cell</text>
<text x="185" y="13.6">SC13</text>
<text x="194.7" y="16.1">SC14</text>
<text x="209.3" y="16.1">Solar_Cell</text>
<text x="211.7" y="13.6">SC15</text>
<text x="221.4" y="16.1">SC16</text>
<text x="234.7" y="16.1">Solar_Cell</text>
<text x="237.1" y="13.6">SC17</text>
<text x="244.2" y="16.1">SC18</text>
<text x="257.6" y="16.1">Solar_Cell</text>
<text x="260" y="13.6">SC19</text>
<text x="267.1" y="16.1">SC20</text>
<text x="280.5" y="16.1">Solar_Cell</text>
<text x="282.8" y="13.6">SC21</text>
<text x="295" y="16.1">SC22</text>
<text x="309.7" y="16.1">Solar_Cell</text>
<text x="312" y="13.6">SC23</text>
<text x="320.4" y="16.1">SC24</text>
<text x="335.1" y="16.1">Solar_Cell</text>
<text x="337.4" y="13.6">SC25</text>
<text x="345.8" y="16.1">SC26</text>
<text x="360.5" y="16.1">Solar_Cell</text>
<text x="362.8" y="13.6">SC27</text>
<text x="372.5" y="16.1">SC28</text>
<text x="387.1" y="16.1">Solar_Cell</text>
<text x="389.5" y="13.6">SC29</text>
<text x="399.2" y="16.1">SC30</text>
<text x="412.5" y="16.1">Solar_Cell</text>
<text x="414.9" y="13.6">SC31</text>
<text x="422" y="16.1">SC32</text>
<text x="435.4" y="16.1">Solar_Cell</text>
<text x="437.8" y="13.6">SC33</text>
<text x="444.9" y="16.1">SC34</text>
<text x="459.5" y="16.1">Solar_Cell</text>
<text x="461.9" y="13.6">SC35</text>
<text x="469" y="16.1">SC36</text>
<text x="33.6" y="18.6">Solar_Cell</text>
<text x="57.7" y="18.6">Solar_Cell</text>
<text x="85.6" y="18.6">Solar_Cell</text>
<text x="114.9" y="18.6">Solar_Cell</text>
<text x="140.3" y="18.6">Solar_Cell</text>
<text x="165.7" y="18.6">Solar_Cell</text>
<text x="192.3" y="18.6">Solar_Cell</text>
<text x="219" y="18.6">Solar_Cell</text>
<text x="241.9" y="18.6">Solar_Cell</text>
<text x="264.7" y="18.6">Solar_Cell</text>
<text x="292.7" y="18.6">Solar_Cell</text>
<text x="318.1" y="18.6">Solar_Cell</text>
<text x="343.5" y="18.6">Solar_Cell</text>
<text x="370.1" y="18.6">Solar_Cell</text>
<text x="396.8" y="18.6">Solar_Cell</text>
<text x="419.7" y="18.6">Solar_Cell</text>
<text x="442.5" y="18.6">Solar_Cell</text>
<text x="466.6" y="18.6">Solar_Cell</text>
<text x="242.5" y="33.9">D1</text>
<text x="240" y="36.4">1N4001</text>
<text x="25.2" y="56.7">Solar_Cell</text>
<text x="27.5" y="54.2">SC37</text>
<text x="36.1" y="59.3">Solar_Cell</text>
<text x="38.5" y="56.7">SC38</text>
<text x="50.6" y="56.7">Solar_Cell</text>
<text x="52.9" y="54.2">SC39</text>
<text x="60.2" y="59.3">Solar_Cell</text>
<text x="62.6" y="56.7">SC40</text>
<text x="79.8" y="56.7">Solar_Cell</text>
<text x="82.2" y="54.2">SC41</text>
<text x="88.2" y="59.3">Solar_Cell</text>
<text x="90.5" y="56.7">SC42</text>
<text x="105.2" y="56.7">Solar_Cell</text>
<text x="107.6" y="54.2">SC43</text>
<text x="117.4" y="59.3">Solar_Cell</text>
<text x="119.7" y="56.7">SC44</text>
<text x="134.4" y="56.7">Solar_Cell</text>
<text x="136.8" y="54.2">SC45</text>
<text x="142.8" y="59.3">Solar_Cell</text>
<text x="145.1" y="56.7">SC46</text>
<text x="159.8" y="56.7">Solar_Cell</text>
<text x="162.2" y="54.2">SC47</text>
<text x="168.2" y="59.3">Solar_Cell</text>
<text x="170.6" y="56.7">SC48</text>
<text x="185.2" y="56.7">Solar_Cell</text>
<text x="187.6" y="54.2">SC49</text>
<text x="194.9" y="59.3">Solar_Cell</text>
<text x="197.2" y="56.7">SC50</text>
<text x="211.9" y="56.7">Solar_Cell</text>
<text x="214.2" y="54.2">SC51</text>
<text x="221.5" y="59.3">Solar_Cell</text>
<text x="223.9" y="56.7">SC52</text>
<text x="237.3" y="56.7">Solar_Cell</text>
<text x="239.6" y="54.2">SC53</text>
<text x="244.4" y="59.3">Solar_Cell</text>
<text x="246.8" y="56.7">SC54</text>
<text x="260.1" y="56.7">Solar_Cell</text>
<text x="262.5" y="54.2">SC55</text>
<text x="267.3" y="59.3">Solar_Cell</text>
<text x="269.6" y="56.7">SC56</text>
<text x="283" y="56.7">Solar_Cell</text>
<text x="285.4" y="54.2">SC57</text>
<text x="295.2" y="59.3">Solar_Cell</text>
<text x="297.6" y="56.7">SC58</text>
<text x="312.2" y="56.7">Solar_Cell</text>
<text x="314.6" y="54.2">SC59</text>
<text x="320.6" y="59.3">Solar_Cell</text>
<text x="322.9" y="56.7">SC60</text>
<text x="337.6" y="56.7">Solar_Cell</text>
<text x="340" y="54.2">SC61</text>
<text x="346" y="59.3">Solar_Cell</text>
<text x="348.3" y="56.7">SC62</text>
<text x="363" y="56.7">Solar_Cell</text>
<text x="365.4" y="54.2">SC63</text>
<text x="372.7" y="59.3">Solar_Cell</text>
<text x="375" y="56.7">SC64</text>
<text x="389.7" y="56.7">Solar_Cell</text>
<text x="392" y="54.2">SC65</text>
<text x="399.3" y="59.3">Solar_Cell</text>
<text x="401.7" y="56.7">SC66</text>
<text x="415.1" y="56.7">Solar_Cell</text>
<text x="417.4" y="54.2">SC67</text>
<text x="422.2" y="59.3">Solar_Cell</text>
<text x="424.6" y="56.7">SC68</text>
<text x="437.9" y="56.7">Solar_Cell</text>
<text x="440.3" y="54.2">SC69</text>
<text x="445.1" y="59.3">Solar_Cell</text>
<text x="447.4" y="56.7">SC70</text>
<text x="462.1" y="56.7">Solar_Cell</text>
<text x="464.4" y="54.2">SC71</text>
<text x="469.2" y="59.3">Solar_Cell</text>
<text x="471.5" y="56.7">SC72</text>
<text x="241.3" y="87.2">1N4001</text>
<text x="243.8" y="84.7">D2</text>
<text x="252.7" y="124.1">J1</text>
<text x="252.7" y="126.6">Junction</text>
<text x="261.9" y="126.6">Box</text>
<text x="252.7" y="135.5">J2</text>
<text x="252.7" y="138">MC4</text>
<text x="257.8" y="138">Output</text>
<text x="275.7" y="141.8">J4</text>
<text x="273.4" y="144.4">Battery</text>
<text x="299.7" y="145.6">J3</text>
<text x="299.7" y="148.2">Charge_Controller</text>
</g>
<g font-size="1.8" fill="#a90000">
<text x="247.4" y="122" transform="rotate(-90 247.4 122)">2</text>
<text x="249.9" y="122" transform="rotate(-90 249.9 122)">1</text>
<text x="247.4" y="133.4" transform="rotate(-90 247.4 133.4)">2</text>
<text x="249.9" y="133.4" transform="rotate(-90 249.9 133.4)">1</text>
<text x="293.3" y="142">1</text>
<text x="279.3" y="149.6">2</text>
<text x="279.3" y="147.1">1</text>
<text x="293.3" y="144.5">2</text>
<text x="293.3" y="147.1">3</text>
<text x="293.3" y="149.6">4</text>
</g>
</svg>
